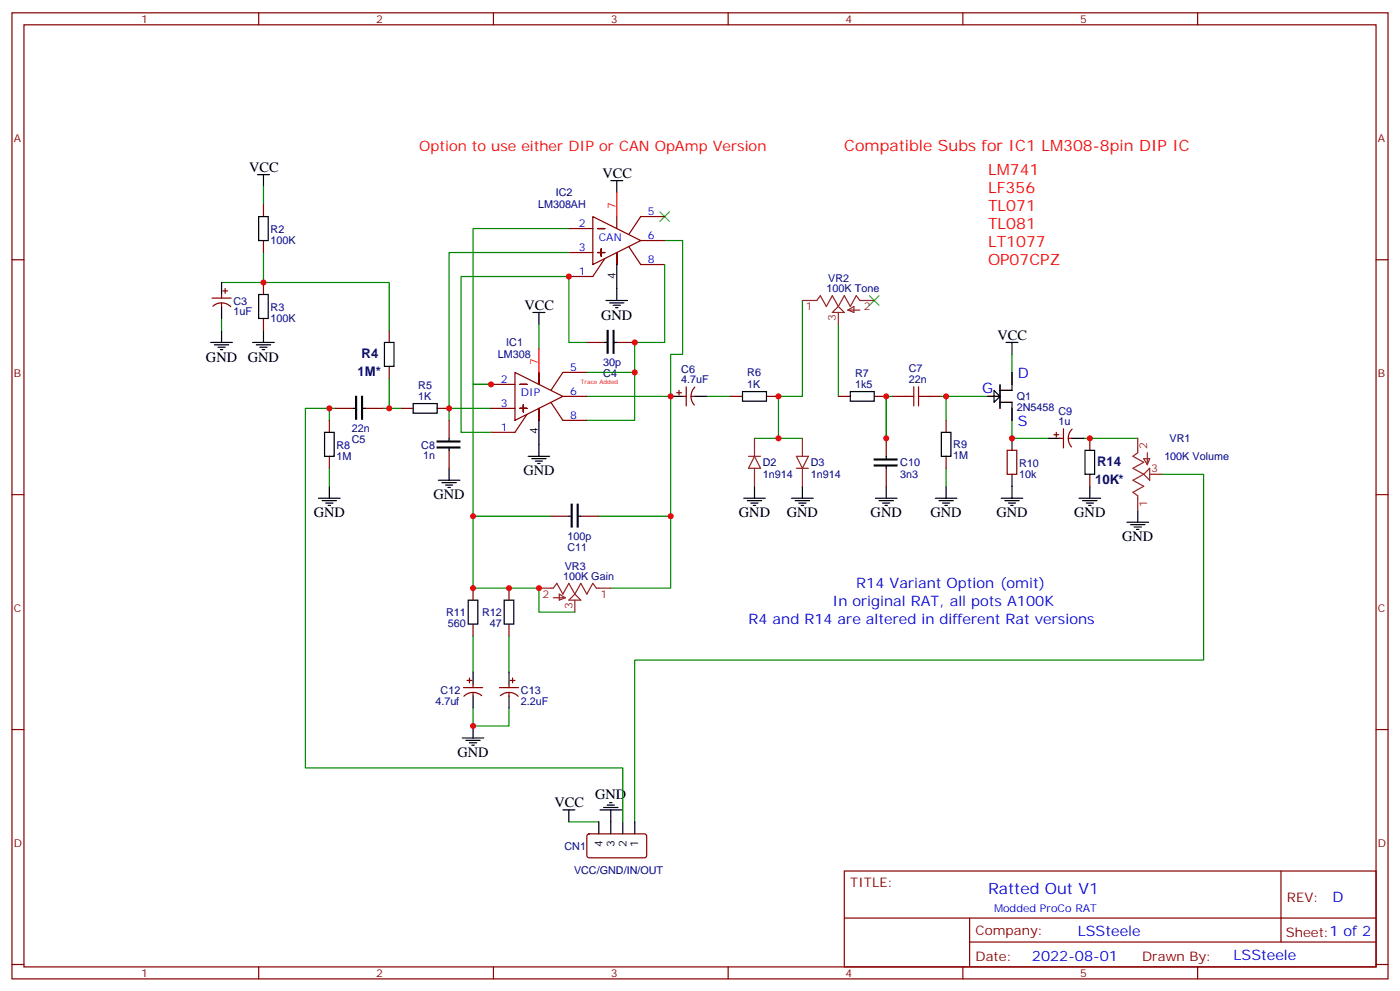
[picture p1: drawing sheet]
<svg xmlns="http://www.w3.org/2000/svg" width="412mm" height="292mm" viewBox="0 0 412 292" stroke-linecap="round" stroke-linejoin="round" font-family="sans-serif">
<g fill="none" stroke="#008700" stroke-width=".35">
<path d="M77.6 54.9v5.3M77.6 74.3v8.8h37.1v14.2M167.6 67.3h-28.3v45.8h5.3h-5.3v38.8h23M167.6 74.3h-35.3v45.9M195.8 70.8h5.3v33.5h-3.5v12.4M195.8 77.9v22.9h-8.8v22.9h-14.1M65.3 83.1h12.3M65.3 93.7v3.6M158.7 95.5v7.1M236.4 88.4v28.3h-7.1v12.3M246.9 95.5v21.2M114.7 111.4v8.8"/>
<path d="M172.9 116.7h24.7v56.4h-17.7M172.9 100.8h-5.3v-19.4h-31.8v45.8h8.8M172.9 109.6h14.1M208.1 116.7h7.1M261.1 116.7v12.3v-12.3h1.7M276.9 116.7h1.8v7M278.7 116.7h12.3M298.1 104.3v5.3M97 120.2h-7v105.8h93.4v15.9M97 137.8v5.3M98.8 120.2h-1.8v3.5M112.9 120.2h5.3"/>
<path d="M144.6 120.2h-12.3v3.5M222.2 129h14.2M278.7 137.8v5.3M298.1 123.7v5.3h10.6M319.3 129h15.8M342.2 139.6h12.3v54.7h-167.5v47.6M139.3 151.9v21.2h19.4v7.1h10.6M176.4 151.9h21.2M139.3 187.2v10.6M149.9 187.2v10.6M139.3 208.4v5.3h10.6v-5.3M167.6 241.9h8.8"/>
</g>
<g fill="none" stroke="#000" stroke-width=".35">
<path d="M75.8 51.4h3.6M77.6 51.4v3.5M179.9 53.2h3.5M181.7 53.2v3.5M76.2 63.7h2.8v7.1h-2.8zM181.7 77.9v10.5M65.3 83.1v3.6M65.3 90.2v3.5M65.3 97.3v3.5M76.2 86.7h2.8v7h-2.8zM77.6 97.3v3.5M157 92h3.5"/>
<path d="M158.7 92v3.5M178.5 88.4h6.4M178.9 97.3h.2v6.7h-.2zM179.6 89.1h4.2M180.6 97.3h.3v6.7h-.3zM180.6 89.9h2.1M181.3 90.6h.7M62.1 100.8h6.3M63.1 101.5h4.3M64.2 102.2h2.1M64.9 102.9h.7M74.4 100.8h6.4"/>
<path d="M75.5 101.5h4.2M76.6 102.2h2.1M77.3 102.9h.7M104.8 116.7h.2v6.7h-.2zM106.5 116.7h.3v6.7h-.3zM113.2 100.8h2.9v7h-2.9zM121.7 118.8h7.1v2.8h-7.1zM178.2 100.8h.7M181 100.8h.7M197.6 116.7h3.5M204.6 116.7h3.5M218.7 115.3h7.1v2.8h-7.1z"/>
<path d="M250.5 115.3h7v2.8h-7zM291 116.7h3.6M292.8 114.9l1.8 1.8-1.8 1.7zM294.6 118.4h3.5v5.3M294.6 113.1v7.1M296.3 100.8h3.6M298.1 100.8v3.5M298.1 109.6v5.3h-3.5M95.6 127.2h2.8v7.1h-2.8zM104.1 120.2h.7M106.9 120.2h.7M128.8 131.6h6.7v.2h-6.7z"/>
<path d="M128.8 129.8h6.7v.3h-6.7zM132.3 129v.7M132.3 131.8v.7M132.3 137.8v3.6M155.6 134.3h6.3M156.6 135h4.3M157.7 135.7h2.1M158.4 136.4h.7M158.7 123.7v10.6M257.5 136.9h6.7v.2h-6.7zM257.5 135.1h6.7v.3h-6.7zM261.1 134.3v.7"/>
<path d="M261.1 137.1v.7M277.3 127.2h2.8v7.1h-2.8zM298.1 129v3.5M298.1 139.6v7M308.7 129h3.5M315.7 129h3.6M319.6 132.5h2.8v7.1h-2.8zM93.8 146.6h6.4M94.9 147.4h4.2M96 148.1h2.1M96.7 148.8h.7M97 143.1v3.5"/>
<path d="M129.1 141.4h6.4M130.2 142.1h4.2M131.2 142.8h2.1M131.9 143.5h.7M167.6 151.9h.7M168.3 148.4h.2v6.7h-.2zM170 148.4h.3v6.7h-.3zM170.4 151.9h.7M219.1 146.6h6.3M220.1 147.4h4.3M221.2 148.1h2.1M221.9 148.8h.7"/>
<path d="M222.2 143.1v3.5M233.2 146.6h6.3M234.2 147.4h4.3M235.3 148.1h2.1M236 148.8h.7M236.4 143.1v3.5M257.9 146.6h6.3M258.9 147.4h4.3M260 148.1h2.1M260.7 148.8h.7M261.1 143.1v3.5M275.5 146.6h6.4"/>
<path d="M276.6 147.4h4.2M277.6 148.1h2.2M278.3 148.8h.7M278.7 143.1v3.5M294.9 146.6h6.4M296 147.4h4.2M297 148.1h2.2M297.7 148.8h.7M317.9 146.6h6.3M318.9 147.4h4.2M320 148.1h2.1M320.7 148.8h.7"/>
<path d="M321 143.1v3.5M332 153.7h6.3M333 154.4h4.3M334.1 155.1h2.1M334.8 155.8h.7M335.1 150.2v3.5M137.9 176.6h2.9v7.1h-2.9zM148.5 176.6h2.8v7.1h-2.8zM139.3 197.8v3.5M149.9 197.8v3.5M136.2 217.2h6.3M137.2 217.9h4.3"/>
<path d="M138.3 218.6h2.1M139 219.3h.7M139.3 204.9v3.5M139.3 213.7v3.5M149.9 204.9v3.5M165.8 238.4h3.5M167.6 238.4v3.5M176.7 238.4h6.4M177.8 237.7h4.2M178.9 237h2.1M179.6 236.3h.7M179.9 238.4v7"/>
<path d="M176.4 241.9v3.5M183.4 241.9v3.5M187 241.9v3.5"/>
</g>
<path d="M194.4 62.3l2.8 2.9M197.2 62.3l-2.8 2.9M256.1 87l2.8 2.9M258.9 87l-2.8 2.9" fill="none" stroke="#3c3" stroke-width=".35"/>
<g fill="none" stroke="#870000" stroke-width=".35">
<path d="M3.5 3.8h405.4v284.3h-405.4zM7.1 7.3h398.2v277.3h-398.2zM76.2 3.8v3.5M145.3 3.8v3.5M214.5 3.8v3.5M283.6 3.8v3.5M352.8 3.8v3.5M3.5 76.4h3.6M77.6 60.2v3.5M77.6 70.8v3.5M167.6 67.3h7M167.6 74.3h7"/>
<path d="M174.6 63.7l14.1 7.1-14.1 7.1zM176 67.3h2.2M176 74.3h2.2M177.1 73.3v2.1M178.2 76.1l-3.6 5.3h-7M181.7 74.3v3.6M181.7 63.7v3.6M185.2 72.6l3.5 5.3h7.1M188.7 70.8h7.1M195.8 63.7h-7.1l-3.5 5.3M405.3 76.4h3.6M62.4 87.7h5.7"/>
<path d="M62.7 90.1a3.8 3.8 0 0 1 5.3 .2M65.3 86.7v1M65.3 89.1v1.1M65.6 85.6h1.4M66.3 84.9v1.4M77.6 83.1v3.6M77.6 93.7v3.6M114.7 97.3v3.5M114.7 107.8v3.6M144.6 113.1h7.1M151.7 109.6l14.1 7.1-14.1 7zM153.1 113.1h2.1"/>
<path d="M154.2 119.1v2.1M158.7 109.6v3.5M162.3 118.4l3.5 5.3h7.1M165.8 116.7h7.1M172.9 100.8h5.3M172.9 109.6h-7.1l-3.5 5.3M181.7 100.8h5.3M199.3 115.6h1.4M200 114.9v1.4M201.1 116.7h1M202.1 113.8v5.7M203.6 116.7h1"/>
<path d="M204.7 114a3.8 3.8 0 0 0-.2 5.2M215.2 116.7h3.5M225.8 116.7h3.5M246.9 116.7h3.6M257.5 116.7h3.6M262.8 116.7h3.5M273.4 116.7h3.5M291 116.7h3.6M294.6 114.9h3.5M294.6 118.4h3.5M294.6 113.5v6.7M298.1 109.6v3.5"/>
<path d="M97 123.7v3.5M97 134.3v3.5M98.8 120.2h5.3M107.6 120.2h5.3M118.2 120.2h3.5M128.8 120.2h3.5M132.3 123.7v5.3M132.3 132.5v5.3M144.6 120.2h7.1M153.1 120.2h2.1M155.2 122l-3.5 5.2h-7.1M158.7 120.2v3.5"/>
<path d="M261.1 129v5.3M261.1 137.8v5.3M278.7 123.7v3.5M278.7 134.3v3.5M296.7 132.5h2.8v7.1h-2.8zM298.1 120.2v3.5M310.4 128h1.5M311.1 127.2v1.5M312.2 129h1.1M313.3 126.2v5.6M314.7 129h1M315.8 126.3a3.8 3.8 0 0 0-.2 5.2"/>
<path d="M321 129v3.5M321 139.6v3.5M3.5 145.6h3.6M162.3 151.9h5.3M171.1 151.9h5.3M405.3 145.6h3.6M139.3 173.1v3.5M149.9 173.1v3.5M138.3 199.6v1.4M139.3 183.7v3.5M149.9 183.7v3.5M151 199.6v1.4"/>
<path d="M3.5 214.7h3.6M136.5 202.4h5.7M137.6 200.3h1.4M139.3 201.3v1.1M139.3 203.8v1.1M141.9 204.8a3.8 3.8 0 0 0-5.3 .1M147.1 202.4h5.7M147.4 204.8a3.8 3.8 0 0 1 5.2 .1M149.9 201.3v1.1M149.9 203.8v1.1M150.3 200.3h1.4M405.3 214.7h3.6"/>
<path d="M173.1 245.6l.5-.2 16.5 .1 .4 .6-.1 6-.6 .4-16.5-.1-.4-.6v-5.7zM248.7 256.4h156.6v28.2h-156.6zM377.3 256.4v20.9M248.7 270.2h156.5M285.6 277.3h119.6M285.6 270.2v14.1M3.5 283.9h3.6M76.2 284.6v3.5M145.3 284.6v3.5M214.5 284.6v3.5M283.6 284.6v3.5M352.8 284.6v3.5"/>
<path d="M405.3 283.9h3.6"/>
</g>
<path d="M266.3 116.7h2.9M269.2 113.8v5.7M270.6 116.7h2.8M270.6 113.8v5.7" fill="none" stroke="#a10000" stroke-width=".35"/>
<g fill="none" stroke="#8c2424" stroke-width=".35">
<path d="M236.4 88.4h4.2l1.1-1.4 1.7 3.2 1.8-3.2 1.7 3.2M245.2 92l1.7-1.8 1.8 1.8zM246.9 92v3.5M249.8 91.3h3.5M249.8 91.3l1.7-1.1v1.8zM257.5 88.4h-4.2l-1.1-1.4-1.7 3.2-1.8-3.2-1.8 3.2M220.5 134.3h3.5M222.2 134.3l1.8 3.5h-3.5zM222.2 129v5.3M222.2 137.8v5.3M234.6 134.3h3.5l-1.7 3.5zM234.6 137.8h3.5"/>
<path d="M236.4 129v5.3M236.4 137.8v5.3M335.1 129v4.2l-1.4 1.1 3.2 1.8-3.2 1.7 3.2 1.8M336.9 139.6l-3.2 1.8 3.2 1.7-3.2 1.8 1.4 1v4.3M336.9 135h1.8l-.7 1.8zM338 133.2v3.6M338.7 137.8v3.6l-1.8-1.8zM338.7 139.6h3.5M158.7 173.1h4.3l1-1.4 1.8 3.2 1.8-3.2 1.7 3.2M163 175.9h3.5M164.7 174.9l1.8 1-1.8 .7zM169.3 174.9l1.8 1.7h-3.5z"/>
<path d="M169.3 176.6v3.6M179.9 173.1h-4.2l-1.1-1.4-1.7 3.2-1.8-3.2-1.8 3.2"/>
</g>
<path d="M181.7 56.7v7M158.7 102.6v7" fill="none" stroke="#f00" stroke-width=".35"/>
<g fill="#c00">
<circle cx="77.6" cy="83.1" r=".88"/>
<circle cx="197.6" cy="116.7" r=".88"/>
<circle cx="197.6" cy="151.9" r=".88"/>
<circle cx="229.3" cy="129" r=".88"/>
<circle cx="139.3" cy="213.7" r=".88"/>
<circle cx="298.1" cy="129" r=".88"/>
<circle cx="321" cy="129" r=".88"/>
<circle cx="261.1" cy="116.7" r=".88"/>
<circle cx="261.1" cy="129" r=".88"/>
<circle cx="278.7" cy="116.7" r=".88"/>
<circle cx="229.3" cy="116.7" r=".88"/>
<circle cx="114.7" cy="120.2" r=".88"/>
<circle cx="187" cy="100.8" r=".88"/>
<circle cx="144.6" cy="113.1" r=".88"/>
<circle cx="139.3" cy="151.9" r=".88"/>
<circle cx="139.3" cy="173.1" r=".88"/>
<circle cx="149.9" cy="173.1" r=".88"/>
<circle cx="158.8" cy="173.1" r=".88"/>
<circle cx="132.3" cy="120.2" r=".88"/>
<circle cx="97" cy="120.2" r=".88"/>
<circle cx="187" cy="109.6" r=".88"/>
<circle cx="167.6" cy="81.4" r=".88"/>
</g>
<g font-size="4.6" fill="#f00">
<text x="248.7" y="44.3">Compatible Subs for IC1 LM308-8pin DIP IC</text>
<text x="291" y="51.4">LM741</text>
<text x="291" y="56.7">LF356</text>
<text x="291" y="62">TL071</text>
<text x="291" y="67.3">TL081</text>
<text x="291" y="72.6">LT1077</text>
<text x="291" y="77.9">OP07CPZ</text>
</g>
<text font-size="4.6" fill="#00f" x="291" y="263.1">Ratted Out V1</text>
<text font-size="4.2" fill="#f00" x="123.5" y="44.3">Option to use either DIP or CAN OpAmp Version</text>
<g font-size="4.2">
<text x="73.4" y="50.7">VCC</text>
<text x="177.4" y="52.5">VCC</text>
<text x="154.5" y="91.3">VCC</text>
<text x="177.1" y="94.1">GND</text>
<text x="293.9" y="100.1">VCC</text>
<text x="60.7" y="106.4">GND</text>
<text x="73" y="106.4">GND</text>
<text x="154.2" y="139.9">GND</text>
<text x="127.7" y="147">GND</text>
<text x="92.4" y="152.3">GND</text>
<text x="217.7" y="152.3">GND</text>
<text x="231.8" y="152.3">GND</text>
<text x="256.5" y="152.3">GND</text>
<text x="274.1" y="152.3">GND</text>
<text x="293.5" y="152.3">GND</text>
<text x="316.4" y="152.3">GND</text>
<text x="330.6" y="159.3">GND</text>
<text x="134.8" y="222.8">GND</text>
<text x="163.3" y="237.7">VCC</text>
<text x="175.3" y="235.2">GND</text>
</g>
<g font-size="4.2" fill="#00f">
<text x="299.9" y="111.4">D</text>
<text x="289.3" y="115.6">G</text>
<text x="299.9" y="125.5">S</text>
<text x="252.2" y="173.1">R14 Variant Option (omit)</text>
<text x="245.2" y="178.4">In original RAT, all pots A100K</text>
<text x="220.5" y="183.7">R4 and R14 are altered in different Rat versions</text>
<text x="392.5" y="265.6">D</text>
<text x="317.5" y="275.4">LSSteele</text>
<text x="304" y="283">2022-08-01</text>
<text x="363.4" y="282.5">LSSteele</text>
</g>
<g font-size="3.9" fill="#000080">
<text x="106.5" y="105.5">R4</text>
<text x="105.3" y="110.8">1M*</text>
<text x="323.1" y="137.2">R14</text>
<text x="322.6" y="142.5">10K*</text>
</g>
<g font-size="3.9" fill="#800">
<text x="250.5" y="260.9">TITLE:</text>
<text x="379.1" y="265.6">REV:</text>
<text x="287.4" y="275.1">Company:</text>
<text x="378.7" y="275.8">Sheet:1 of 2</text>
<text x="287.4" y="282.8">Date:</text>
<text x="336.4" y="282.9">Drawn By:</text>
</g>
<g font-size="3.2" fill="#800">
<text x="41.6" y="6.8">1</text>
<text x="110.8" y="6.8">2</text>
<text x="179.9" y="6.8">3</text>
<text x="249.1" y="6.8">4</text>
<text x="318.2" y="6.8">5</text>
<text x="4.1" y="41.9">A</text>
<text x="405.9" y="41.9">A</text>
<text x="4.1" y="111">B</text>
<text x="405.9" y="111">B</text>
<text x="4.1" y="180.2">C</text>
<text x="405.9" y="180.2">C</text>
<text x="4.1" y="249.3">D</text>
<text x="405.9" y="249.3">D</text>
<text x="41.6" y="287.6">1</text>
<text x="110.8" y="287.6">2</text>
<text x="179.9" y="287.6">3</text>
<text x="249.1" y="287.6">4</text>
<text x="318.2" y="287.6">5</text>
</g>
<g font-size="3.2" fill="#000080">
<text x="163.7" y="57.8">IC2</text>
<text x="158.5" y="61.3">LM308AH</text>
<text x="79.7" y="71.8">100K</text>
<text x="79.7" y="68.5">R2</text>
<text x="244" y="83">VR2</text>
<text x="68.8" y="89.7">C3</text>
<text x="243.5" y="86">100K Tone</text>
<text x="68.8" y="92.7">1uF</text>
<text x="79.7" y="94.7">100K</text>
<text x="79.7" y="91.5">R3</text>
<text x="149.1" y="101.9">IC1</text>
<text x="146.7" y="105.4">LM308</text>
<text x="177.7" y="107.8">30p</text>
<text x="177.7" y="111">C4</text>
<text x="200.7" y="112.8">4.7uF</text>
<text x="200.7" y="109.8">C6</text>
<text x="220.1" y="110.7">R6</text>
<text x="251.9" y="111.1">R7</text>
<text x="267.7" y="112.8">22n</text>
<text x="267.7" y="109.6">C7</text>
<text x="123.2" y="117.7">1K</text>
<text x="123.2" y="114.5">R5</text>
<text x="220.1" y="114.2">1K</text>
<text x="251.9" y="114.2">1k5</text>
<text x="299.5" y="117.8">Q1</text>
<text x="299.5" y="121">2N5458</text>
<text x="311.8" y="125.1">1u</text>
<text x="311.8" y="122.1">C9</text>
<text x="103.6" y="127.2">22n</text>
<text x="103.6" y="130.4">C5</text>
<text x="280.8" y="132">R9</text>
<text x="344.5" y="130.2">VR1</text>
<text x="99.1" y="135.3">1M</text>
<text x="99.1" y="132">R8</text>
<text x="124.1" y="132">C8</text>
<text x="124.6" y="135.2">1n</text>
<text x="224.7" y="137.1">D2</text>
<text x="238.8" y="137.1">D3</text>
<text x="265.2" y="137.1">C10</text>
<text x="280.8" y="135.1">1M</text>
<text x="300.2" y="137.3">R10</text>
<text x="343" y="135.5">100K Volume</text>
<text x="224.7" y="140.7">1n914</text>
<text x="238.8" y="140.7">1n914</text>
<text x="265.2" y="140.7">3n3</text>
<text x="300.2" y="140.6">10k</text>
<text x="167.1" y="159">100p</text>
<text x="166.4" y="167.7">VR3</text>
<text x="167.1" y="162.2">C11</text>
<text x="165.9" y="170.6">100K Gain</text>
<text x="131.4" y="181.4">R11</text>
<text x="131.9" y="184.7">560</text>
<text x="142" y="181.4">R12</text>
<text x="144.3" y="184.7">47</text>
<text x="128.2" y="207.4">4.7uf</text>
<text x="129.8" y="204.2">C12</text>
<text x="153.5" y="207.4">2.2uF</text>
<text x="153.5" y="204.2">C13</text>
<text x="166.3" y="250.1">CN1</text>
<text x="169.1" y="257.2">VCC/GND/IN/OUT</text>
</g>
<g font-size="3.2" fill="#f00">
<text x="181.3" y="61.6" transform="rotate(-90 181.3 61.6)">7</text>
<text x="158.4" y="107.5" transform="rotate(-90 158.4 107.5)">7</text>
</g>
<g font-size="3.2" fill="#00f">
<text x="190.9" y="63.4">5</text>
<text x="170.5" y="66.9">2</text>
<text x="176.4" y="70.8">CAN</text>
<text x="190.9" y="70.4">6</text>
<text x="170.5" y="74">3</text>
<text x="190.9" y="77.5">8</text>
<text x="170.5" y="81">1</text>
<text x="147.6" y="112.8">2</text>
<text x="167.9" y="109.3">5</text>
<text x="147.6" y="119.8">3</text>
<text x="153.5" y="116.7">DIP</text>
<text x="167.9" y="116.3">6</text>
<text x="167.9" y="123.4">8</text>
<text x="147.6" y="126.9">1</text>
<text x="292.8" y="268.4">Modded ProCo RAT</text>
</g>
<g font-size="3.2">
<text x="181.3" y="82" transform="rotate(-90 181.3 82)">4</text>
<text x="158.4" y="127.9" transform="rotate(-90 158.4 127.9)">4</text>
<text x="177.4" y="249.2" transform="rotate(-90 177.4 249.2)">4</text>
<text x="181" y="249.2" transform="rotate(-90 181 249.2)">3</text>
<text x="184.5" y="249.2" transform="rotate(-90 184.5 249.2)">2</text>
<text x="188" y="249.2" transform="rotate(-90 188 249.2)">1</text>
</g>
<g font-size="3.2" fill="#8d2323">
<text x="237.4" y="91.3">1</text>
<text x="246.2" y="94.4" transform="rotate(-90 246.2 94.4)">3</text>
<text x="254.5" y="91.3">2</text>
<text x="338" y="132.1" transform="rotate(-90 338 132.1)">2</text>
<text x="339.1" y="138.9">3</text>
<text x="338" y="149.1" transform="rotate(-90 338 149.1)">1</text>
<text x="159.8" y="175.9">2</text>
<text x="168.6" y="179.1" transform="rotate(-90 168.6 179.1)">3</text>
<text x="176.8" y="175.9">1</text>
</g>
<text font-size="1.8" fill="#f00" x="171.1" y="113.1">Trace Added</text>
</svg>
